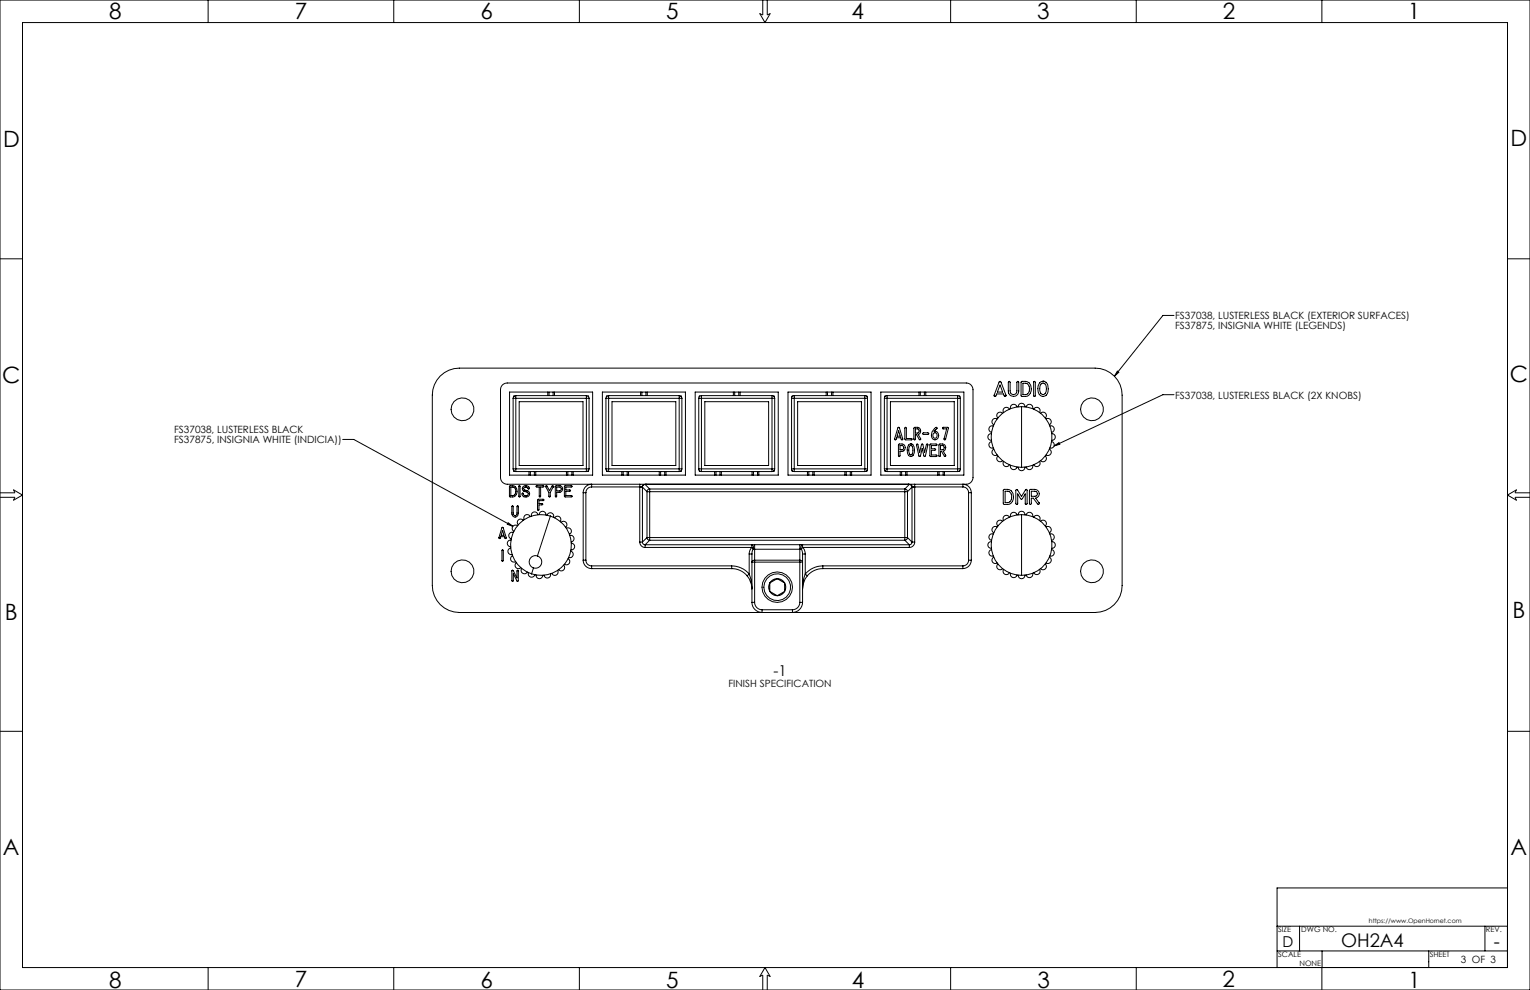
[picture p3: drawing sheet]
<svg xmlns="http://www.w3.org/2000/svg" width="864mm" height="559mm" viewBox="0 0 864 559" stroke-linecap="round" stroke-linejoin="round" font-family="sans-serif">
<g fill="none" stroke="#000" stroke-width=".56">
<path d="M0 0h864v559h-864zM13 13h838v533h-838zM117 0v13M222 0v13M327 0v13M431 0v8h-2l3 5 3-5h-2v-8M537 0v13M641 0v13M746 0v13M0 146h13M851 146h13M663 178h-7l-27 34"/>
<path d="M248 212a15 15 0 0 1 11-4h359a15 15 0 0 1 15 15v107a15 15 0 0 1-15 16h-359a15 15 0 0 1-15-16v-107a15 15 0 0 1 4-11zM564 215l1 1 3 7v1l-2-2h-3l-1 2h-1zM564 217l2 4h-3zM569 216h1v5a1.9 1.9 0 0 0 2 2 1.9 1.9 0 0 0 2-2v-5v-1l1 1v5a2.9 2.9 0 0 1-3 3 2.9 2.9 0 0 1-3-3zM576 215a4 4 0 0 1 6 2 4 4 0 0 1 0 5 4 4 0 0 1-6 1zM577 216a3 3 0 0 1 4 4 3 3 0 0 1-4 3zM583 215h1v1v7v1l-1-1zM587 216a2.7 2.7 0 0 1 4 1 4 4 0 0 1-2 7 5 5 0 0 1-2-8zM588 217l1-1a4 4 0 0 1 2 3 4 4 0 0 1-2 4l-1-1a5 5 0 0 1 0-5zM589 215h.1M631 209l1 1-3 2zM288 221h47v47h-47z"/>
<path d="M290 225h1M290 225v40M290 224h.1M291 223v2M291 223l-1 1v1M291 225h40M291 223h40M291 225v40M293 227h36v36h-36zM309 221v2M310 221v2M312 221v2"/>
<path d="M313 221v2M331 223v2M331 223l1 1v1M331 225h1M331 225v40M332 224h.1M332 225v40M340 221h47v47h-47zM342 225h2M342 225v40M343 224h-1M344 223v2"/>
<path d="M344 223l-1 1-1 1M344 225h39M344 223h39M344 225v40M345 227h36v36h-36zM362 221v2M365 221v2M383 225h2M383 223v2M383 223l1 1 1 1M383 225v40M384 224h1"/>
<path d="M385 225v40M392 221h47v47h-47zM394 225h2M394 225v40M395 224h.1M396 223v2M396 223l-1 1-1 1M396 225h40M396 223h40M396 225v40M398 227h36v36h-36zM414 221v2"/>
<path d="M415 221v2M417 221v2M418 221v2M436 223v2M436 225h1M436 223l1 1v1M436 225v40M437 224h.1M437 225v40M445 221h47v47h-47zM447 225h1M447 225v40"/>
<path d="M447 224h.1M448 223v2M448 223l-1 1v1M448 225h40M448 223h40M448 225v40M450 227h36v36h-36zM466 221v2M467 221v2M469 221v2M470 221v2M488 223v2"/>
<path d="M488 225h2M488 223l1 1 1 1M488 225v40M489 224h.1M490 225v40M497 221h47v47h-47zM499 225h2M499 225v40M500 224h-1M501 223v2M501 223l-1 1-1 1M501 225h40"/>
<path d="M501 223h40M501 225v40M503 227h36v36h-36zM519 221v2M522 221v2M523 221v2M541 223v2M541 223l1 1v1M541 225h1M541 225v40M541 224h1M542 225v40"/>
<path d="M563 236a1.9 1.9 0 0 0-3 1 1.9 1.9 0 0 0 1 3M566 233a1.9 1.9 0 0 0-3 0 1.9 1.9 0 0 0 0 3M570 231a1.9 1.9 0 0 0-3-1 1.9 1.9 0 0 0-1 3M574 230a1.9 1.9 0 0 0-2-2 1.9 1.9 0 0 0-2 3M575 230a1.9 1.9 0 0 1 2-2 1.9 1.9 0 0 1 2 2M577 230a17 17 0 0 1 17 17 17 17 0 0 1-17 17M577 230a17 17 0 0 0-18 17 17 17 0 0 0 18 17M577 230v34M579 230a1.9 1.9 0 0 1 3-2 1.9 1.9 0 0 1 1 3M583 231a1.9 1.9 0 0 1 3-1 1.9 1.9 0 0 1 1 3M587 233a1.9 1.9 0 0 1 3 0 1.9 1.9 0 0 1 0 3M590 236a1.9 1.9 0 0 1 3 1 1.9 1.9 0 0 1-1 3"/>
<path d="M663 223h-7l-61 29M193 248h7l89 49M507 241l1 1 1 6-1-1h-2v1h-1zM507 251h1a2.4 2.4 0 0 1 3 1v2a2.2 2.2 0 0 1-3 1v3h-1zM507 243l1 3h-2zM508 251l2 1v2h-2zM511 241l1 1v6h2h1h-4zM513 251h1a4 4 0 0 1 0 7 5 5 0 0 1-1-7zM513 252l1-1a3 3 0 0 1 0 6l-1-2zM514 251h.1M516 241h2a2.1 2.1 0 0 1 2 2 2.1 2.1 0 0 1-2 2l2 3h-1l-2-3v3h-1zM517 242h1a1.2 1.2 0 0 1 1 1 1.2 1.2 0 0 1-1 1h-1z"/>
<path d="M517 251h1l1 4 1-4h1l1 4 1-4h1l-2 7v-1l-1-4-2 5zM520 247h.1M521 244h3v1h-3zM525 251h4h-3v2l2 1h-2v3h3v1l-4-1zM528 242v-1l1 1-2 1a2.3 2.3 0 0 1 3 3 2.3 2.3 0 0 1-4 2 4 4 0 0 1 2-6zM528 243h.1M530 251h1a2.4 2.4 0 0 1 3 1 2.2 2.2 0 0 1-2 3l2 3h-1l-2-3v3h-1zM531 251h1a1.2 1.2 0 0 1 1 2 1.2 1.2 0 0 1-1 1h-1zM532 241l3 1-2 6 1-6h-2zM560 245a1.9 1.9 0 0 0-2 2 1.9 1.9 0 0 0 2 2M560 249a1.9 1.9 0 0 0-2 3 1.9 1.9 0 0 0 3 1M561 240a1.9 1.9 0 0 0-3 2 1.9 1.9 0 0 0 2 2"/>
<path d="M561 254a1.9 1.9 0 0 0-1 2 1.9 1.9 0 0 0 3 1M563 257a1.9 1.9 0 0 0 0 3 1.9 1.9 0 0 0 3 0M590 257a1.9 1.9 0 0 1 0 3 1.9 1.9 0 0 1-3 0M592 254a1.9 1.9 0 0 1 1 2 1.9 1.9 0 0 1-3 1M593 240a1.9 1.9 0 0 1 2 2 1.9 1.9 0 0 1-1 2M594 249a1.9 1.9 0 0 1 1 3 1.9 1.9 0 0 1-2 1M594 245a1.9 1.9 0 0 1 2 2 1.9 1.9 0 0 1-2 2M595 252l3-2v1zM0 278h8v-2l5 3-5 3v-1h-8M288 274a3 3 0 0 1 4 3 3 3 0 0 1-4 3zM288 275a2.4 2.4 0 0 1 3 2 2.4 2.4 0 0 1-3 3zM290 265h1"/>
<path d="M290 265v1h1M290 266h.1M291 265v1M291 265h40M291 266h40M293 274h1l-1 6zM295 275a1.8 1.8 0 0 1 2-1 1.8 1.8 0 0 1 2 2h-1a1.1 1.1 0 0 0-1-1 1.1 1.1 0 0 0-1 2 2.1 2.1 0 0 1 3 1 2.1 2.1 0 0 1-2 3 2.1 2.1 0 0 1-2-3 1.4 1.4 0 0 0 2 2 1.4 1.4 0 0 0 1-2 2.2 2.2 0 0 1-3-3zM295 279h.1M299 266v2M302 266v2M303 274h4v1h-2v5h-1v-5h-1zM308 275v-1h1l1 3 2-3v1"/>
<path d="M308 275l2 3v2h1v-2l1-3M308 275h.1M312 275h.1M314 274h2a1.9 1.9 0 0 1 2 2 1.9 1.9 0 0 1-2 2h-2v2zM314 275h2a1.1 1.1 0 0 1 1 1 1.1 1.1 0 0 1-1 1h-2zM319 274h4v1h-4v2h3h-3v3h4h-4zM320 266v2M323 266v2M324 266v2M329 278h2M329 278v38M331 278v38"/>
<path d="M331 265h1M331 265v1M332 266h.1M332 265v1h-1M334 275v-1a2.7 2.7 0 0 0-4 1l-1 3M334 275a3 3 0 0 0-3 3M334 275h27M342 265h2M342 265l1 1h1M342 266h1M344 265v1M344 265h39"/>
<path d="M344 266h39M351 266v2M352 266v2M354 266v2M355 266v2M361 275h2M361 275h.1M361 273v2M361 273h4M361 273h-75a4 4 0 0 1-3-3v-50a4 4 0 0 1 3-4h259a4 4 0 0 1 4 4v50a4 4 0 0 1-4 3h-29M361 275v31M363 275l2 3"/>
<path d="M363 275v31M364 273l-1 1v1M364 273l3 3M364 273l-3 2M364 273h.1M365 273h148M365 273h-1M365 278h2M365 278v25M367 276v2M367 276h-1l-1 2M367 278v25"/>
<path d="M367 278h144M367 276h144M372 266v2M373 266v2M375 266v2M376 266v2M383 265h2M383 265v1M385 266h-1M385 265l-1 1h-1M394 265h2M394 265l1 1h1"/>
<path d="M395 266h.1M396 265v1M396 265h40M396 266h40M403 266v2M404 266v2M406 266v2M407 266v2M424 266v2M425 266v2M428 266v2M436 265h1"/>
<path d="M436 265v1M437 266h.1M437 265v1h-1M447 265h1M447 265v1h1M447 266h.1M448 265v1M448 265h40M448 266h40M456 266v2M457 266v2M459 266v2"/>
<path d="M460 266v2M477 266v2M478 266v2M480 266v2M481 266v2M488 265h2M488 265v1M489 266h.1M490 265l-1 1h-1M499 265h2M499 265l1 1h1M499 266h1"/>
<path d="M501 265v1M501 265h40M501 266h40M508 266v2M509 266v2M511 276v2M511 276h1v2M511 278h1M511 278v25M511 266v2M512 266v2M512 278v25"/>
<path d="M513 273h.1M513 273h3M513 273l3 2M513 273l1 1 1 1M513 273l-2 3M515 275h1M515 275l-3 3M515 275v31M516 275h.1M516 273v2M516 275v31M516 275h27"/>
<path d="M529 266v2M530 266v2M532 266v2M533 266v2M541 265h1M541 265v1M542 266h-1M542 265v1h-1M543 275a3 3 0 0 1 4 3M543 275v-1a2.6 2.6 0 0 1 4 1l1 3M547 278h1M547 278v38"/>
<path d="M548 278v38M566 276a4 4 0 0 1 6 2 4 4 0 0 1-1 5 4 4 0 0 1-5 1zM566 260a1.9 1.9 0 0 0 1 3 1.9 1.9 0 0 0 3-1M567 277a3 3 0 0 1 4 3 3 3 0 0 1-4 4zM570 263a1.9 1.9 0 0 0 2 2 1.9 1.9 0 0 0 2-1M573 277h1l3 3 2-4h1l-1 9v-1v-5l-2 3-3-3v5v1zM575 264a1.9 1.9 0 0 0 2 2 1.9 1.9 0 0 0 2-2M581 276h1a4 4 0 0 1 4 2 2.5 2.5 0 0 1-1 3l2 4-1-1-3-3h-1v4h-1zM582 277h2a1.4 1.4 0 0 1 2 2 1.4 1.4 0 0 1-2 1h-2zM583 263a1.9 1.9 0 0 1-1 2 1.9 1.9 0 0 1-3-1M587 260a1.9 1.9 0 0 1-1 3 1.9 1.9 0 0 1-3-1M864 278h-9l1-2-5 3 5 3-1-1h9"/>
<path d="M283 298h1l2 6-1-1h-2l-1 1zM284 299v3h-1zM287 295l2 2-3-1zM289 286h1v4a1.2 1.2 0 0 0 1 1 1.2 1.2 0 0 0 1-2v-3h1a7 7 0 0 1-1 6h-2l-1-1zM292 297a1.9 1.9 0 0 0-3 0 1.9 1.9 0 0 0 1 3M295 294a1.9 1.9 0 0 0-2-1 1.9 1.9 0 0 0 0 3M299 292a1.9 1.9 0 0 0-2-1 1.9 1.9 0 0 0-1 2M303 282h4l-3 1v1l2 1h-2v3zM304 291a1.9 1.9 0 0 0-3-2 1.9 1.9 0 0 0-1 2M304 290a1.9 1.9 0 0 1 2-1 1.9 1.9 0 0 1 2 2M309 291a1.9 1.9 0 0 1 2-2 1.9 1.9 0 0 1 1 3M311 291a17 17 0 0 0-22 11 17 17 0 0 0 11 22"/>
<path d="M311 291a17 17 0 0 1 11 22 17 17 0 0 1-22 11M311 291l-8 23M313 292a1.9 1.9 0 0 1 3 0 1.9 1.9 0 0 1 0 2M317 295a1.9 1.9 0 0 1 2 0 1.9 1.9 0 0 1 0 3M320 298a1.9 1.9 0 0 1 2 1 1.9 1.9 0 0 1-1 3M563 297a1.9 1.9 0 0 0-3 1 1.9 1.9 0 0 0 1 3M566 294a1.9 1.9 0 0 0-3 0 1.9 1.9 0 0 0 0 3M570 292a1.9 1.9 0 0 0-3-1 1.9 1.9 0 0 0-1 3M574 291a1.9 1.9 0 0 0-2-2 1.9 1.9 0 0 0-2 3M575 291a1.9 1.9 0 0 1 2-2 1.9 1.9 0 0 1 2 2M577 290a17 17 0 0 1 17 18 17 17 0 0 1-17 17M577 290a17 17 0 0 0-18 18 17 17 0 0 0 18 17"/>
<path d="M577 290v35M579 291a1.9 1.9 0 0 1 3-2 1.9 1.9 0 0 1 1 3M583 292a1.9 1.9 0 0 1 3-1 1.9 1.9 0 0 1 1 3M586 284h.1M587 294a1.9 1.9 0 0 1 3 0 1.9 1.9 0 0 1 0 3M590 297a1.9 1.9 0 0 1 3 1 1.9 1.9 0 0 1-1 3M283 310l1 1v6h-1zM288 309a1.9 1.9 0 0 0-1 3 1.9 1.9 0 0 0 2 1M288 305a1.9 1.9 0 0 0-2 2 1.9 1.9 0 0 0 2 2M289 314a1.9 1.9 0 0 0-1 2 1.9 1.9 0 0 0 3 1M290 301a1.9 1.9 0 0 0-3 1 1.9 1.9 0 0 0 2 2M291 318a1.9 1.9 0 0 0 0 2 1.9 1.9 0 0 0 3 0"/>
<path d="M303 314a4 4 0 0 0-4 2 4 4 0 0 0 2 5M303 314a4 4 0 0 1 3 4 4 4 0 0 1-5 3M318 319a1.9 1.9 0 0 1 0 3 1.9 1.9 0 0 1-3 0M321 315a1.9 1.9 0 0 1 0 3 1.9 1.9 0 0 1-2 0M322 302a1.9 1.9 0 0 1 2 2 1.9 1.9 0 0 1-2 2M322 311a1.9 1.9 0 0 1 1 3 1.9 1.9 0 0 1-2 1M322 307a1.9 1.9 0 0 1 2 2 1.9 1.9 0 0 1-2 1M329 316a5 5 0 0 0 5 5M329 316h2M331 316a3 3 0 0 0 3 3M334 319v2M334 319h79"/>
<path d="M361 306a3 3 0 0 0 3 3M361 306h2M363 306v1h1M364 307v2M364 307h60M364 309h60M365 303h2M365 303l1 1 1 1M365 303l-2 3M367 303v2M367 305h144M367 303h144"/>
<path d="M367 305l-3 2M413 319a13 13 0 0 1 10 5M413 319v2M423 313h1M423 313v11M424 307l1 1v2M424 309l-1 4M424 309l1 1M424 307v2M424 313v27M425 310l-1 3M425 310h1"/>
<path d="M426 307h-2M426 316l-2 1h2M426 316v1M426 307v3M426 307h25M426 310v6M426 317v23M426 317h25M426 316h25M426 310h25M451 307h2M451 316l2 1h-2"/>
<path d="M451 316v1M451 307v3M451 310v6M451 317v23M452 310h-1M452 310l1 3M453 307l-1 1v2M453 313h2M453 309l-1 1M453 309l1 1 1 3M453 307v2M453 307h60"/>
<path d="M453 313v27M453 309h60M455 313v11M464 319v2M464 319a13 13 0 0 0-9 5M464 319h79M511 303v2M511 303h1M511 305l2 2M512 303v1l-1 1M512 303l3 3M513 307v2"/>
<path d="M515 306l-1 1h-1M515 306h1M516 306a3 3 0 0 1-3 3M543 319v2M547 316a3 3 0 0 1-4 3M547 316h1M548 316a5 5 0 0 1-5 5M560 306a1.9 1.9 0 0 0-2 2 1.9 1.9 0 0 0 2 2M560 310a1.9 1.9 0 0 0-2 3 1.9 1.9 0 0 0 3 1M561 301a1.9 1.9 0 0 0-3 2 1.9 1.9 0 0 0 2 2M561 314a1.9 1.9 0 0 0-1 3 1.9 1.9 0 0 0 3 1M563 318a1.9 1.9 0 0 0 0 3 1.9 1.9 0 0 0 3 0"/>
<path d="M590 318a1.9 1.9 0 0 1 0 3 1.9 1.9 0 0 1-3 0M592 314a1.9 1.9 0 0 1 1 3 1.9 1.9 0 0 1-3 1M593 301a1.9 1.9 0 0 1 2 2 1.9 1.9 0 0 1-1 2M594 310a1.9 1.9 0 0 1 1 3 1.9 1.9 0 0 1-2 1M594 306a1.9 1.9 0 0 1 2 2 1.9 1.9 0 0 1-2 2M289 322h1l2 4v-4h1l-1 6-2-4v4h-1zM294 321a1.9 1.9 0 0 0 1 3 1.9 1.9 0 0 0 3-1M298 323a1.9 1.9 0 0 0 1 3 1.9 1.9 0 0 0 3-2M301 321l-1 3M303 325a1.9 1.9 0 0 0 1 2 1.9 1.9 0 0 0 2-2M311 324a1.9 1.9 0 0 1-2 2 1.9 1.9 0 0 1-2-1M315 322a1.9 1.9 0 0 1-1 3 1.9 1.9 0 0 1-3-1"/>
<path d="M334 321h79M413 321a11 11 0 0 1 9 4M423 324l-1 1M423 324l1 4v4a12 12 0 0 0-2-7M435 334l4 2M435 334a5 5 0 0 0 4 2M435 329a5 5 0 0 0 0 5M435 329v5M439 327l-4 2M439 327a5 5 0 0 0-4 2M439 327a5 5 0 0 1 4 2M439 327l4 2"/>
<path d="M443 334l-4 2M443 334a5 5 0 0 1-4 2M443 329v5M443 329a5 5 0 0 1 0 5M455 324l1 1M455 324l-2 4v4a11 11 0 0 1 3-7M464 321a11 11 0 0 0-8 4M464 321h79M566 321a1.9 1.9 0 0 0 1 3 1.9 1.9 0 0 0 3-1M570 324a1.9 1.9 0 0 0 2 2 1.9 1.9 0 0 0 2-1M575 325a1.9 1.9 0 0 0 2 2 1.9 1.9 0 0 0 2-2M583 324a1.9 1.9 0 0 1-1 2 1.9 1.9 0 0 1-3-1"/>
<path d="M587 321a1.9 1.9 0 0 1-1 3 1.9 1.9 0 0 1-3-1M424 340h2M424 340a5 5 0 0 0 6 5v-1M426 340a4 4 0 0 0 4 4M430 344h17M451 340a4 4 0 0 1-4 4M451 340h2M453 340a5 5 0 0 1-6 5v-1M0 413h13M851 413h13M851 501h-130v45h130v-23h-130M721 537h130"/>
<path d="M734 523v14M746 537v22M806 537v9M838 523v14M117 546v13M222 546v13M327 546v13M431 559v-9l-2 1 3-5 3 5-2-1v9M537 546v13M641 546v13"/>
<circle cx="261" cy="231" r="6"/>
<circle cx="616" cy="231" r="6"/>
<circle cx="528" cy="246" r="1.4"/>
<circle cx="261" cy="322" r="6"/>
<circle cx="439" cy="331" r="8"/>
<circle cx="439" cy="331" r="9"/>
<circle cx="616" cy="322" r="6"/>
</g>
<path d="M631 209l1 1-3 2zM595 252l3-2v1zM287 295l2 2-3-1z" fill="#000"/>
<g font-size="12.7">
<text x="62" y="11">8</text>
<text x="166" y="11">7</text>
<text x="271" y="11">6</text>
<text x="376" y="11">5</text>
<text x="481" y="11">4</text>
<text x="585" y="11">3</text>
<text x="690" y="11">2</text>
<text x="795" y="11">1</text>
<text x="2" y="83">D</text>
<text x="853" y="82">D</text>
<text x="852" y="216">C</text>
<text x="1" y="216">C</text>
<text x="3" y="350">B</text>
<text x="854" y="349">B</text>
<text x="2" y="483">A</text>
<text x="853" y="482">A</text>
<text x="62" y="558">8</text>
<text x="166" y="557">7</text>
<text x="271" y="558">6</text>
<text x="376" y="558">5</text>
<text x="481" y="558">4</text>
<text x="586" y="558">3</text>
<text x="690" y="557">2</text>
<text x="795" y="558">1</text>
</g>
<g font-size="10.6">
<text x="757" y="535">OH2A4</text>
<text x="843" y="535">-</text>
</g>
<g font-size="8.5">
<text x="437" y="382">-1</text>
<text x="724" y="535">D</text>
</g>
<g font-size="5.6">
<text x="663" y="180">FS37038, LUSTERLESS BLACK (EXTERIOR SURFACES)</text>
<text x="663" y="186">FS37875, INSIGNIA WHITE (LEGENDS)</text>
<text x="663" y="225">FS37038, LUSTERLESS BLACK (2X KNOBS)</text>
<text x="98" y="245">FS37038, LUSTERLESS BLACK</text>
<text x="98" y="250">FS37875, INSIGNIA WHITE (INDICIA))</text>
<text x="411" y="388">FINISH SPECIFICATION</text>
<text x="825" y="544">3 OF 3</text>
</g>
<g font-size="4.2">
<text x="721" y="526">SIZE</text>
<text x="735" y="526">DWG NO.</text>
<text x="839" y="526">REV.</text>
<text x="721" y="540">SCALE</text>
<text x="733" y="545">NONE</text>
<text x="807" y="540">SHEET</text>
</g>
<text font-size="3.5" x="773" y="521">https://www.OpenHornet.com</text>
</svg>
